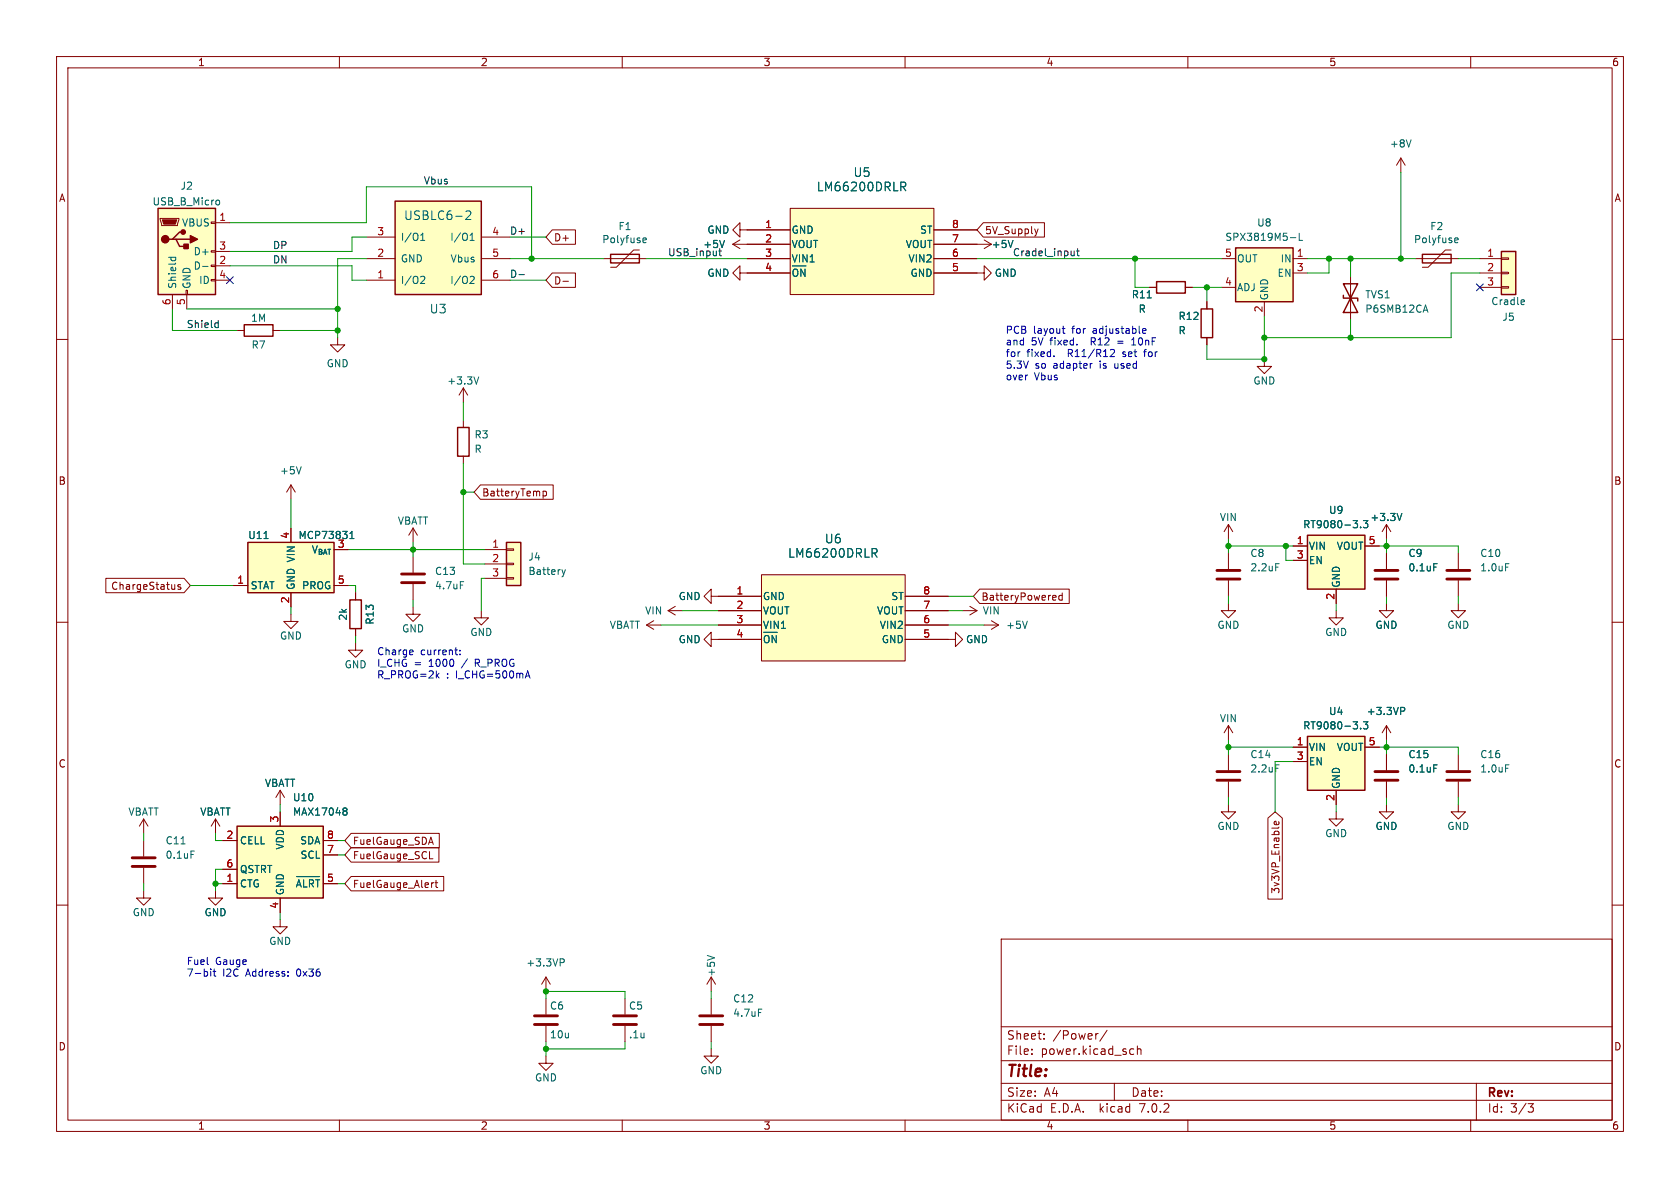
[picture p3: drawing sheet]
<svg xmlns="http://www.w3.org/2000/svg" width="297mm" height="210mm" viewBox="0 0 297 210" stroke-linecap="round" stroke-linejoin="round" font-family="sans-serif">
<g fill="none" stroke="#840000" stroke-width=".18">
<path d="M10 10h277v190h-277zM12 12h273v186h-273zM60 10v2M110 10v2M160 10v2M210 10v2M260 10v2M28.3 38.6h3.3v.3l-.2 1h-2.8zM37.3 39.2h.8v.3h-.8zM38.1 39.4h2.5M139.7 36.8h25.4v15.3h-25.4zM173.8 39.4h10.8v2.5h-10.8l-1.1-1.3z"/>
<path d="M247.6 27.9l-.7 1.3M247.6 27.9v2.6M247.6 27.9l.8 1.3M10 60h2M30.5 52.1v2.5M32.9 51.3h.2v.8h-.2zM33 52.1v2.5M37.3 49.4h.8v.3h-.8zM37.3 46.9h.8v.2h-.8zM37.3 44.3h.8v.3h-.8zM38.1 47h2.5M38.1 44.5h2.5"/>
<path d="M38.1 49.5h2.5M41.9 58.4h1.3M48.3 58.4h1.2M59.7 59.7v1.3h1.3l-1.3 1.2-1.3-1.2h1.3M64.8 45.7h5M64.8 49.5h5M64.8 41.9h5M85.1 45.7h5.1M85.1 49.5h5.1M85.1 41.9h5.1M97.6 40.6h4.1v2.6h-4.1l-1.1-1.3zM97.6 48.3h4.1v2.5h-4.1l-1.1-1.3z"/>
<path d="M99.5 49.7h1M106.7 45.7h7.6M113 44.2h-1l-3 3h-1.1M129.5 43.2h10.2M129.5 43.2l1.3 .7M130.8 40.6v-1.2l-1.3 1.2 1.3 1.3v-1.3h8.9M130.8 48.3v-1.3l-1.3 1.3 1.3 1.2v-1.2h8.9M130.8 42.4l-1.3 .8M132.1 45.7h7.6M165.1 48.3h8.9v-1.3l1.3 1.3-1.3 1.2v-1.2M165.1 45.7h7.6M165.1 40.6h7.6"/>
<path d="M165.1 43.2h10.2M174 42.4l1.3 .8M175.3 43.2l-1.3 .7M183.5 40.5l-.3 .8M203.2 50.8h1.3M209.5 50.8h1.3M213.4 53.3v1.3M213.4 59.7v1.3M215.9 45.7h2.5M215.9 50.8h2.5M223.5 53.3v2.6M228.6 45.7h2.5"/>
<path d="M228.6 48.3h2.5M238.8 48.9v7.6M250.2 45.7h7.6M256.5 44.2h-1l-3 3h-1M261.6 45.7h3.8M261.6 48.3h3.8M261.6 50.8h3.8M265.4 50.7h1.3v.2h-1.3zM265.4 48.1h1.3v.3h-1.3zM265.4 45.6h1.3v.2h-1.3zM285 60h2M81.9 68.6l-.7 1.3"/>
<path d="M81.9 68.6v2.5M81.9 74.3v1.3M81.9 68.6l.8 1.3M223.5 63.5v1.3h1.3l-1.3 1.2-1.3-1.2h1.3M51.4 85.7v2.6M51.4 93.3v2.6M51.4 85.7l-.7 1.3M51.4 85.7l.8 1.3M73 93.3l-.7 1.3M73 93.3v2.6M73 98.4v2.8M73 93.3l.8 1.3"/>
<path d="M81.9 80.6v1.3M84.9 85.7h12.9v2.6h-12.9l-1.1-1.3zM85.7 97.2h3.8M85.7 99.7h3.8M89.5 99.6h1.3v.2h-1.3zM89.5 97h1.3v.3h-1.3zM96 86.8v1.3M96 86.9l.4-.1 .2 .3-.1 .5h-.5M217.2 92.7v2.6M217.2 97.8v2.8M217.2 92.7l-.8 1.3M217.2 92.7l.7 1.3"/>
<path d="M228.6 96.5h2.5M228.6 99.1h2.5M241.3 96.5h2.5M245.1 92.7v2.6M245.1 97.8v2.8M245.1 92.7l-.8 1.3M245.1 92.7l.8 1.3M257.8 97.8v2.8M10 110h2M18.7 102.2h13.8l1.2 1.3-1.2 1.3h-13.8zM30.9 103.3v.9M30.9 104.1h-.1"/>
<path d="M31.9 103.4l-.3-.1-.2 .2 .1 .2 .4 .1v.3h-.5M41.3 103.5h2.5M51.4 108.6v1.3h1.3l-1.3 1.2-1.2-1.2h1.2M51.4 104.8v2.5M59.1 103.5h2.5M62.9 113.7v1.2h1.2l-1.2 1.3-1.3-1.3h1.3M62.9 104.8v1.2M62.9 111.1v1.3M73 107.3v1.3h1.3l-1.3 1.3-1.2-1.3h1.2M73 103.3v2.7M85.1 108v1.2h1.3l-1.3 1.3-1.3-1.3h1.3M85.7 102.2h3.8"/>
<path d="M89.5 102.1h1.3v.3h-1.3zM114.3 110.5h2.5M114.3 110.5l1.3 .8M115.6 109.7l-1.3 .8M118.1 108h2.5M118.1 108l1.3 .7M119.4 107.2l-1.3 .8M125.7 113v-1.2l-1.2 1.2 1.2 1.3v-1.3h8.9M125.7 105.4v-1.3l-1.2 1.3 1.2 1.3v-1.3h8.9M127 108h7.6M127 110.5h7.6M134.6 101.6h25.4v15.2h-25.4z"/>
<path d="M160 113h8.9v-1.2l1.3 1.2-1.3 1.3v-1.3M160 105.4h7.6M160 108h7.6M160 110.5h7.6M170.2 108h2.5M171.4 107.2l1.3 .8M172.7 108l-1.3 .7M173.2 104.1h15.8v2.6h-15.8l-1.1-1.3zM174 110.5h2.5M175.3 109.7l1.2 .8M176.5 110.5l-1.2 .8M186.5 105.2l.2 .3-.6 .2"/>
<path d="M186.6 106l-.1 .1M187.8 104.8v1.3M187.8 105.3l-.4-.1-.2 .3 .1 .5h.5M217.2 106.7v1.3h1.2l-1.2 1.2-1.3-1.2h1.3M217.2 102.6v2.8M236.2 108v1.2h1.3l-1.3 1.3-1.3-1.3h1.3M236.2 104.1v2.6M245.1 106.7v1.3h1.3l-1.3 1.2-1.3-1.2h1.3M245.1 102.6v2.8M257.8 106.7v1.3h1.3l-1.3 1.2-1.3-1.2h1.3M257.8 102.6v2.8M285 110h2"/>
<path d="M49.5 139.7l-.7 1.3M49.5 139.7v2.5M49.5 139.7l.8 1.3M217.2 128.3v2.5M217.2 133.4v2.7M217.2 138.2v2.8M217.2 128.3l-.8 1.2M217.2 128.3l.7 1.2M228.6 132.1h2.5M228.6 134.6h2.5M236.2 139.7v2.5M241.3 132.1h2.5"/>
<path d="M245.1 128.3v2.5M245.1 133.4v2.7M245.1 138.2v2.8M245.1 128.3l-.8 1.2M245.1 128.3l.8 1.2M257.8 133.4v2.7M257.8 138.2v2.8M10 160h2M25.4 157.5v1.3h1.3l-1.3 1.2-1.3-1.2h1.3M25.4 144.8v2.5M25.4 148.6v2.8M25.4 153.4v2.8"/>
<path d="M25.4 144.8l-.8 1.3M25.4 144.8l.8 1.3M38.1 157.5v1.3h1.3l-1.3 1.2-1.3-1.2h1.3M38.1 144.8l-.8 1.3M38.1 144.8v2.5M38.1 144.8l.8 1.3M39.4 156.2h2.5M39.4 148.6h2.5M39.4 153.7h2.5M49.5 143.5v2.6M49.5 158.8v2.5M57.1 156.2h2.6"/>
<path d="M57.1 148.6h2.6M57.1 151.1h2.6M62.1 149.9h15.5v2.5h-15.5l-1.1-1.3zM62.1 154.9h16.3v2.6h-16.3l-1.1-1.3zM62.1 147.3h15.6v2.6h-15.6l-1.1-1.3zM75.9 148.9h.6M75.9 151.8h.6M76.2 148l.4 1.3M76.7 156l-.4 .3M76.9 156h.5M77.1 155.6v1.1l.3 .2M217.2 142.2v1.3h1.2l-1.2 1.3-1.3-1.3h1.3"/>
<path d="M224.2 144.6l1.2-1.1 1.3 1.1v14.3h-2.5zM226 145.2l.1 .4-.2 .2-.6-.1v-.5h.3l.1 .6M236.2 143.5v1.3h1.3l-1.3 1.3-1.3-1.3h1.3M245.1 142.2v1.3h1.3l-1.3 1.3-1.3-1.3h1.3M257.8 142.2v1.3h1.3l-1.3 1.3-1.3-1.3h1.3M285 160h2M49.5 162.6v1.2h1.3l-1.3 1.3-1.2-1.3h1.2M96.5 172.7v2.6M96.5 176.5v2.8M96.5 172.7l-.7 1.3M96.5 172.7l.8 1.3M110.5 176.5v2.8"/>
<path d="M125.7 172.7v2.6M125.7 176.5v2.8M125.7 172.7l-.7 1.3M125.7 172.7l.8 1.3M177 166h108v32h-108zM60 198v2M96.5 186.7v1.3h1.3l-1.3 1.2-1.3-1.2h1.3M96.5 181.4v2.8M110 198v2M110.5 181.4v2.8M125.7 185.4v1.3h1.3l-1.3 1.3-1.2-1.3h1.2M125.7 181.4v2.8"/>
<path d="M160 198v2M177 194.5h108M177 191.5h108M177 187.5h108M177 181.5h108M182.4 186.3v.1M182.4 185.5v.1M184.6 183.6v.1M184.6 182.8v.1M194 182.7h.1M195.7 182.1l-1.3 2M197 191.5v3"/>
<path d="M200 185.4l.4 .1M200.4 186.3l-.4 .1M201.1 185.5l.2-.1 .3 .1 .1 .9M201.1 184.9v1.5M210 198v2M260 198v2M261 191.5v6.5M270.1 195.1h1l-.5 .6 .4 .1 .1 .5-.3 .3h-.4"/>
</g>
<g fill="none" stroke="#840000" stroke-width=".51">
<path d="M71 103h4.1M71 101.5h4.1M215.1 102.4h4.1M215.1 100.8h4.1M243.1 102.4h4M243.1 100.8h4M255.8 102.4h4M255.8 100.8h4M215.1 137.9h4.1M215.1 136.4h4.1M243.1 137.9h4M243.1 136.4h4"/>
<path d="M255.8 137.9h4M255.8 136.4h4M23.4 153.2h4M23.4 151.6h4M94.5 179.6h4.1M108.5 179.6h4M123.7 179.6h4.1M94.5 181.1h4.1M108.5 181.1h4M123.7 181.1h4.1"/>
</g>
<g fill="none" stroke="#006464" stroke-width=".18">
<path d="M38.4 35.4h.3l.1 .2v.5l-.4 .1M82.4 37.4l.5-.1 .3 .1v.3l-.9 1.1h.9M159.3 32.2h.5l.3 .3-.1 .4-.7 .1M159.6 33l.5 .7M249.5 24.7l-.5 1.3M29.8 45.5h1.3M30.3 45.5l-.1 .4M31 45.5l.1 .4M35.8 47.1h1M74.4 42.5h.7M74.4 41.6l.3-.4v1.3M74.6 48.8l.4 .1 .1 .3-.8 .9h.8"/>
<path d="M83.1 42.5h.7M83.1 41.6l.4-.4v1.3M83.3 48.8l.4 .1 .1 .3-.8 .9h.8M113.7 42.8h.5M113.7 42.1h.4l.2 .3-.6 .1M128.1 42.5l-.4 1.3M140.2 48a.42 .42 0 0 1 .4-.4 .42 .42 0 0 1 .4 .4M142.3 47.6v1.2l-.7-1.2v1.2M179.1 42.5l-.4 1.3M228.1 42h1M229.7 41.2v1.3h.6M252 53.9l.4 1.3"/>
<path d="M257.2 42.8h.5M257.2 42.1h.4l.2 .3-.6 .1M269.3 53l.2 .3-.6 .1M269.5 53.8h-.2M84.6 66.6l-.4 1.3M46.7 95.2h.7M53.2 82.5l-.4 1.3M61.8 95.2h.8M61.8 94.3l.4-.4v1.3M154.2 97h.6l.2 .3-.1 .4-.7 .1M154.5 97.8l.5 .7M225.5 99.6h.6"/>
<path d="M240.5 93.2v.1M241 92h.8l-.4 .5 .3 .1M241.8 92.8l-.1 .4-.5 .1-.2-.1M247.8 90.8l-.4 1.2M253.5 99.6h.6M266.2 99.6h.6M81.4 102.8h.6M99.3 100.7l.3 .9M99.6 101.6l-.1 .3M99.9 100.7l-.3 .9M135.1 112.8a.42 .42 0 0 1 .4-.5 .42 .42 0 0 1 .5 .5M137.2 112.3v1.3l-.7-1.3v1.3"/>
<path d="M181.6 109.8l-.4 1.3M225.5 135.2h.6M240.5 128.7v.2M241 127.6h.8l-.4 .5 .4 .1v.5l-.2 .2-.6-.2M247.6 125h.5l.2 .3-.1 .4h-.6M253.5 135.2h.6M266.2 135.2h.6M33.8 150.4h.6M52.4 156.8l.4-1.3 .5 1.3M52.4 155h4.1M53.7 155.5v1.3M55.4 155.8l-.2-.3h-.5v1.3"/>
<path d="M55.8 155.5h.7M56.2 155.5v1.3M60.9 142.8h.2l.3 .3-.3 .3M60.9 143.4h.2M61.1 143.4l.3 .2v.3l-.3 .2h-.2M99 169.5h.5l.3 .2-.2 .4-.6 .1M125 168.9l1.3 .4M134.1 178.4h.6"/>
</g>
<g fill="#ffffc2" stroke="#ffffc2" stroke-width=".18">
<path d="M218.4 43.8h10.2v9.5h-10.2z"/>
<path d="M43.8 95.9h15.3v8.9h-15.3z"/>
<path d="M139.7 36.8h25.4v15.3h-25.4z"/>
<path d="M41.9 146.1h15.2v12.7h-15.2z"/>
<path d="M134.6 101.6h25.4v15.2h-25.4z"/>
<path d="M231.1 94.6h10.2v9.5h-10.2z"/>
<path d="M27.9 36.8h10.2v15.3h-10.2z"/>
<path d="M231.1 130.2h10.2v9.5h-10.2z"/>
<path d="M89.5 95.9h2.6v7.6h-2.6z"/>
<path d="M69.8 35.6h15.3v16.5h-15.3z"/>
<path d="M265.4 44.5h2.6v7.6h-2.6z"/>
</g>
<g fill="none" stroke="#840000" stroke-width=".25">
<path d="M27.9 36.8h10.2v15.3h-10.2zM69.8 35.6h15.3v16.5h-15.3zM30.5 42.3h.6l.6 1.3h1.3M31.1 42.3h2.6M32.4 41h-.7l-1.2 1.3h-.7M43.2 57.4h5.1v2h-5.1zM107.9 45h5.1v1.5h-5.1zM204.5 49.8h5v2h-5zM212.3 54.6h2.1v5.1h-2.1zM218.4 43.8h10.2v9.5h-10.2zM237.5 52.2v.5h2.5v.5M237.5 50.2h2.5l-2.5 5h2.5z"/>
<path d="M251.5 45h5v1.5h-5zM265.4 44.5h2.6v7.6h-2.6zM80.9 75.6h2v5h-2zM43.8 95.9h15.3v8.9h-15.3zM89.5 95.9h2.6v7.6h-2.6zM231.1 94.6h10.2v9.5h-10.2zM61.8 106h2.1v5.1h-2.1zM231.1 130.2h10.2v9.5h-10.2zM41.9 146.1h15.2v12.7h-15.2z"/>
</g>
<g fill="#840000" stroke="#840000" stroke-width=".25">
<path d="M33.7 41.7l1.2 .6-1.2 .6z"/>
<path d="M32.5 43.2h.8v.7h-.8z"/>
<circle cx="29.2" cy="42.3" r=".63"/>
<circle cx="32.4" cy="41" r=".38"/>
</g>
<path d="M28.7 38.9h2.5l-.2 .7h-2z" fill="#840000" stroke="#840000" stroke-width=".18"/>
<path d="M38.2 57.1h.4M38.6 56.6v1.3M38.6 57.9h-.4M91.7 48.5h1M127.2 43.9v1.1l.3 .2M189.9 45.1l-.4 .1M189.9 44.4v.8M190.3 44.4h.5M190.5 43.9v1.1l.3 .2" fill="none" stroke="#0f0f0f" stroke-width=".18"/>
<g fill="none" stroke="#0000c2" stroke-width=".18">
<path d="M187.8 58.1h.5M188 58.7l.3 .2M202 58.5l.6-.1-.1-.3h-.3l-.2 .2 .1 .6h.4M186.3 62.9v.1M190.4 60.9v.1M193.1 64.3h-.2M196.4 61.8h.4l.2 .3-.8 .9h.8M200.1 61h.7M200.2 60l-.1 .1M73 115v.2l-.6 .1M80.4 114.9h.5M80.8 115.7h.1"/>
<path d="M81.3 115.6v.1M81.3 115v.1M93 119.5h.6M93.3 118.6l.4 1.3M37.3 171.3v.1M37.3 171.7v.9M37.7 171.7h.5M37.9 171.3v1.1l.3 .2"/>
</g>
<g fill="none" stroke="#009600" stroke-width=".18">
<path d="M40.6 39.4h24.2v-6.4h29.2v12.7M247.6 30.5v15.2M30.5 54.6v3.8h11.4M33 54.6h26.7M40.6 47h21.6v2.5h2.6M49.5 58.4h10.2M64.8 45.7h-5.1v14M64.8 41.9h-2.6v2.6h-21.6M90.2 45.7h16.5M90.2 49.5h6.3M90.2 41.9h6.3M114.3 45.7h17.8"/>
<path d="M172.7 45.7h43.2M200.7 45.7v5.1h2.5M210.8 50.8h5.1M213.4 50.8v2.5M223.5 55.9v7.6h-10.1v-2.5M231.1 45.7h19.1M234.9 45.7v2.6h-3.8M238.8 45.7v3.2M238.8 56.5v3.2M257.8 45.7h3.8M261.6 48.3h-5.1v11.4h-33M81.9 71.1v3.2"/>
<path d="M51.4 88.3v5M61.6 97.2h24.1M73 95.9v2.5M81.9 81.9v17.8h3.8M81.9 87h1.9M217.2 95.3v2.5M217.2 96.5h11.4M227.3 96.5v2.6h1.3M243.8 96.5h14v1.3M245.1 95.3v2.5M33.7 103.5h7.6M51.4 107.3v1.3"/>
<path d="M61.6 103.5h1.3v1.3M62.9 112.4v1.3M73 106v1.3M85.7 102.2h-.6v5.8M116.8 110.5h10.2M120.6 108h6.4M167.6 110.5h6.4M167.6 108h2.6M167.6 105.4h4.5M217.2 105.4v1.3M236.2 106.7v1.3M245.1 105.4v1.3"/>
<path d="M257.8 105.4v1.3M217.2 130.8v2.6M217.2 132.1h11.4M228.6 134.6h-3.2v8.9M243.8 132.1h14v1.3M245.1 130.8v2.6M25.4 147.3v1.3M25.4 156.2v1.3M38.1 147.3v1.3h1.3M38.1 156.2h1.3M39.4 153.7h-1.3v3.8M49.5 142.2v1.3"/>
<path d="M59.7 156.2h1.3M59.7 148.6h1.3M59.7 151.1h1.3M217.2 141v1.2M236.2 142.2v1.3M245.1 141v1.2M257.8 141v1.2M49.5 161.3v1.3M96.5 176.5v-1.2h14v1.2M125.7 175.3v1.2M96.5 184.2v2.5M110.5 184.2v1.2h-14"/>
<path d="M125.7 184.2v1.2"/>
</g>
<path d="M40 48.9l1.2 1.2M41.2 48.9l-1.2 1.2M261 50.2l1.2 1.2M262.2 50.2l-1.2 1.2" fill="none" stroke="#000084" stroke-width=".18"/>
<g fill="#009600" stroke="#009600" stroke-width=".18">
<circle cx="73" cy="97.2" r=".46"/>
<circle cx="38.1" cy="156.2" r=".46"/>
<circle cx="217.2" cy="132.1" r=".46"/>
<circle cx="245.1" cy="132.1" r=".46"/>
<circle cx="245.1" cy="96.5" r=".46"/>
<circle cx="59.7" cy="54.6" r=".46"/>
<circle cx="223.5" cy="63.5" r=".46"/>
<circle cx="223.5" cy="59.7" r=".46"/>
<circle cx="217.2" cy="96.5" r=".46"/>
<circle cx="213.4" cy="50.8" r=".46"/>
<circle cx="227.3" cy="96.5" r=".46"/>
<circle cx="59.7" cy="58.4" r=".46"/>
<circle cx="81.9" cy="87" r=".46"/>
<circle cx="247.6" cy="45.7" r=".46"/>
<circle cx="238.8" cy="59.7" r=".46"/>
<circle cx="238.8" cy="45.7" r=".46"/>
<circle cx="234.9" cy="45.7" r=".46"/>
<circle cx="96.5" cy="185.4" r=".46"/>
<circle cx="96.5" cy="175.3" r=".46"/>
<circle cx="94" cy="45.7" r=".46"/>
<circle cx="200.7" cy="45.7" r=".46"/>
</g>
<text font-size="2.8" fill="#840000" x="178" y="190.8">Title:</text>
<g font-size="2.1" fill="#006464">
<text x="144.3" y="34">LM66200DRLR</text>
<text x="150.8" y="31.4">U5</text>
<text x="71.4" y="39.1">USBLC6-2</text>
<text x="75.9" y="55.6">U3</text>
<text x="139.3" y="98.7">LM66200DRLR</text>
<text x="145.8" y="96.2">U6</text>
</g>
<g font-size="2.1" fill="#840000">
<text x="178" y="183.9">Sheet:</text>
<text x="186.2" y="183.9">/Power/</text>
<text x="178" y="186.6">File:</text>
<text x="184" y="186.6">power.kicad_sch</text>
<text x="178" y="196.8">KiCad</text>
<text x="178" y="194">Size:</text>
<text x="184.6" y="194">A4</text>
<text x="185.7" y="196.8">E.D.A.</text>
<text x="194.4" y="196.8">kicad</text>
<text x="200" y="194">Date:</text>
<text x="201.5" y="196.8">7.0.2</text>
<text x="263" y="194.2">Rev:</text>
<text x="263" y="196.8">Id:</text>
<text x="267" y="196.8">3/3</text>
</g>
<g font-size="1.8" fill="#840000">
<text x="35" y="11.8">1</text>
<text x="85" y="11.8">2</text>
<text x="135" y="11.8">3</text>
<text x="185" y="11.8">4</text>
<text x="235" y="11.8">5</text>
<text x="285" y="11.8">6</text>
<text x="10.4" y="35.8">A</text>
<text x="285.4" y="35.8">A</text>
<text x="174.1" y="41.6">5V_Supply</text>
<text x="97.9" y="42.8">D+</text>
<text x="97.9" y="50.4">D-</text>
<text x="10.3" y="85.8">B</text>
<text x="85.2" y="87.9">BatteryTemp</text>
<text x="285.3" y="85.8">B</text>
<text x="19.5" y="104.4">ChargeStatus</text>
<text x="173.5" y="106.3">BatteryPowered</text>
<text x="10.3" y="135.8">C</text>
<text x="285.3" y="135.8">C</text>
<text x="62.4" y="149.5">FuelGauge_SDA</text>
<text x="62.4" y="152">FuelGauge_SCL</text>
<text x="62.4" y="157.1">FuelGauge_Alert</text>
<text x="226.3" y="158.1" transform="rotate(-90 226.3 158.1)">3v3VP_Enable</text>
<text x="10.3" y="185.8">D</text>
<text x="285.3" y="185.8">D</text>
<text x="35" y="199.8">1</text>
<text x="85" y="199.8">2</text>
<text x="135" y="199.8">3</text>
<text x="185" y="199.8">4</text>
<text x="235" y="199.8">5</text>
<text x="285" y="199.8">6</text>
</g>
<g font-size="1.8" fill="#006464">
<text x="245.7" y="26.2">+8V</text>
<text x="31.9" y="33.7">J2</text>
<text x="26.9" y="36.5">USB_B_Micro</text>
<text x="32.1" y="40.2">VBUS</text>
<text x="109.3" y="40.8">F1</text>
<text x="125" y="41.5">GND</text>
<text x="140" y="41.5">GND</text>
<text x="162.5" y="41.5">ST</text>
<text x="222.2" y="40.2">U8</text>
<text x="252.8" y="40.8">F2</text>
<text x="34.1" y="47.8">D-</text>
<text x="34.1" y="45.3">D+</text>
<text x="70.9" y="46.5">GND</text>
<text x="70.9" y="42.7">I/O1</text>
<text x="79.5" y="42.7">I/O1</text>
<text x="79.5" y="46.5">Vbus</text>
<text x="106.4" y="43.1">Polyfuse</text>
<text x="124.3" y="44">+5V</text>
<text x="140" y="44">VOUT</text>
<text x="140" y="46.5">VIN1</text>
<text x="160" y="44">VOUT</text>
<text x="160.5" y="46.5">VIN2</text>
<text x="175.3" y="44">+5V</text>
<text x="216.6" y="42.7">SPX3819M5-L</text>
<text x="218.7" y="46.5">OUT</text>
<text x="226.3" y="46.5">IN</text>
<text x="249.9" y="43.1">Polyfuse</text>
<text x="31.3" y="51.1" transform="rotate(-90 31.3 51.1)">Shield</text>
<text x="33.8" y="51.1" transform="rotate(-90 33.8 51.1)">GND</text>
<text x="35.1" y="50.4">ID</text>
<text x="70.9" y="50.4">I/O2</text>
<text x="79.5" y="50.4">I/O2</text>
<text x="125" y="49.1">GND</text>
<text x="140" y="49.7">~{ON}</text>
<text x="160.8" y="49.1">GND</text>
<text x="175.8" y="49.1">GND</text>
<text x="200" y="52.9">R11</text>
<text x="218.7" y="51.6">ADJ</text>
<text x="224.3" y="53.1" transform="rotate(-90 224.3 53.1)">GND</text>
<text x="225.7" y="49.1">EN</text>
<text x="241.3" y="52.9">TVS1</text>
<text x="44.3" y="57">1M</text>
<text x="201.2" y="55.4">R</text>
<text x="208.3" y="56.7">R12</text>
<text x="208.3" y="59.2">R</text>
<text x="241.3" y="55.4">P6SMB12CA</text>
<text x="263.6" y="54.1">Cradle</text>
<text x="265.5" y="56.9">J5</text>
<text x="44.4" y="61.8">R7</text>
<text x="57.7" y="65.1">GND</text>
<text x="79" y="68.1">+3.3V</text>
<text x="221.5" y="68.1">GND</text>
<text x="83.8" y="77.7">R3</text>
<text x="83.8" y="80.2">R</text>
<text x="49.4" y="84">+5V</text>
<text x="43.8" y="95.4">U11</text>
<text x="52.7" y="95.4">MCP73831</text>
<text x="70.3" y="92.9">VBATT</text>
<text x="215.6" y="92.3">VIN</text>
<text x="230.3" y="93.5">RT9080-3.3</text>
<text x="234.9" y="91">U9</text>
<text x="242.2" y="92.3">+3.3V</text>
<text x="54.9" y="98">V_{BAT}</text>
<text x="76.8" y="101.8">C13</text>
<text x="93.4" y="99.3">J4</text>
<text x="93.4" y="101.8">Battery</text>
<text x="221" y="98.6">C8</text>
<text x="221" y="101.2">2.2uF</text>
<text x="231.4" y="97.3">VIN</text>
<text x="231.4" y="99.9">EN</text>
<text x="236.2" y="97.3">VOUT</text>
<text x="248.9" y="98.6">C9</text>
<text x="248.9" y="101.2">0.1uF</text>
<text x="261.6" y="98.6">C10</text>
<text x="261.6" y="101.2">1.0uF</text>
<text x="44.3" y="104.3">STAT</text>
<text x="52.3" y="104.3" transform="rotate(-90 52.3 104.3)">GND VIN</text>
<text x="53.3" y="104.3">PROG</text>
<text x="76.8" y="104.3">4.7uF</text>
<text x="119.9" y="106.2">GND</text>
<text x="134.9" y="106.2">GND</text>
<text x="157.5" y="106.2">ST</text>
<text x="237" y="103.9" transform="rotate(-90 237 103.9)">GND</text>
<text x="49.4" y="113.2">GND</text>
<text x="61.5" y="109.8" transform="rotate(-90 61.5 109.8)">2k</text>
<text x="66.2" y="110.5" transform="rotate(-90 66.2 110.5)">R13</text>
<text x="71" y="112">GND</text>
<text x="83.1" y="112.6">GND</text>
<text x="107.7" y="111.3">VBATT</text>
<text x="114" y="108.8">VIN</text>
<text x="119.9" y="113.9">GND</text>
<text x="134.9" y="108.8">VOUT</text>
<text x="134.9" y="111.3">VIN1</text>
<text x="154.9" y="108.8">VOUT</text>
<text x="155.4" y="111.3">VIN2</text>
<text x="155.8" y="113.9">GND</text>
<text x="170.7" y="113.9">GND</text>
<text x="173.7" y="108.8">VIN</text>
<text x="177.8" y="111.3">+5V</text>
<text x="215.2" y="111.3">GND</text>
<text x="234.2" y="112.6">GND</text>
<text x="243.1" y="111.3">GND</text>
<text x="255.8" y="111.3">GND</text>
<text x="60.9" y="118.3">GND</text>
<text x="134.9" y="114.5">~{ON}</text>
<text x="215.6" y="127.8">VIN</text>
<text x="230.3" y="129.1">RT9080-3.3</text>
<text x="234.9" y="126.6">U4</text>
<text x="241.6" y="126.6">+3.3VP</text>
<text x="221" y="134.2">C14</text>
<text x="221" y="136.7">2.2uF</text>
<text x="231.4" y="132.9">VIN</text>
<text x="231.4" y="135.4">EN</text>
<text x="236.2" y="132.9">VOUT</text>
<text x="248.9" y="134.2">C15</text>
<text x="248.9" y="136.7">0.1uF</text>
<text x="261.6" y="134.2">C16</text>
<text x="261.6" y="136.7">1.0uF</text>
<text x="46.8" y="139.3">VBATT</text>
<text x="51.7" y="141.8">U10</text>
<text x="237" y="139.4" transform="rotate(-90 237 139.4)">GND</text>
<text x="22.6" y="144.3">VBATT</text>
<text x="29.2" y="149.4">C11</text>
<text x="35.3" y="144.3">VBATT</text>
<text x="42.4" y="149.4">CELL</text>
<text x="51.7" y="144.3">MAX17048</text>
<text x="52.9" y="149.4">SDA</text>
<text x="215.2" y="146.9">GND</text>
<text x="234.2" y="148.1">GND</text>
<text x="243.1" y="146.9">GND</text>
<text x="255.8" y="146.9">GND</text>
<text x="29.2" y="152">0.1uF</text>
<text x="42.4" y="154.5">QSTRT</text>
<text x="50.4" y="150.3" transform="rotate(-90 50.4 150.3)">VDD</text>
<text x="53" y="152">SCL</text>
<text x="42.4" y="157">CTG</text>
<text x="50.4" y="158.2" transform="rotate(-90 50.4 158.2)">GND</text>
<text x="52.2" y="157.6">~{ALRT}</text>
<text x="23.4" y="162.1">GND</text>
<text x="36.1" y="162.1">GND</text>
<text x="47.5" y="167.2">GND</text>
<text x="93" y="171">+3.3VP</text>
<text x="126.6" y="172.7" transform="rotate(-90 126.6 172.7)">+5V</text>
<text x="97.2" y="178.6">C6</text>
<text x="111.1" y="178.6">C5</text>
<text x="129.5" y="177.4">C12</text>
<text x="129.5" y="179.9">4.7uF</text>
<text x="97.2" y="183.7">10u</text>
<text x="111.1" y="183.7">.1u</text>
<text x="94.5" y="191.3">GND</text>
<text x="123.7" y="190.1">GND</text>
</g>
<g font-size="1.8" fill="#0f0f0f">
<text x="74.9" y="32.7">Vbus</text>
<text x="90.2" y="41.6">D+</text>
<text x="48.3" y="44.1">DP</text>
<text x="48.3" y="46.6">DN</text>
<text x="118.1" y="45.4">USB_input</text>
<text x="179.1" y="45.4">Cradel_input</text>
<text x="90.2" y="49.2">D-</text>
<text x="33" y="58.1">Shield</text>
</g>
<g font-size="1.8" fill="#a90000">
<text x="38.7" y="39.1">1</text>
<text x="66.6" y="41.7">3</text>
<text x="87" y="41.7">4</text>
<text x="135.2" y="40.4">1</text>
<text x="168.2" y="40.4">8</text>
<text x="38.7" y="46.7">2</text>
<text x="38.7" y="44.2">3</text>
<text x="66.6" y="45.5">2</text>
<text x="87" y="45.5">5</text>
<text x="135.2" y="42.9">2</text>
<text x="135.2" y="45.5">3</text>
<text x="168.2" y="45.5">6</text>
<text x="168.2" y="42.9">7</text>
<text x="216.5" y="45.5">5</text>
<text x="229.2" y="45.5">1</text>
<text x="262.9" y="45.5">1</text>
<text x="38.7" y="49.3">4</text>
<text x="66.6" y="49.3">1</text>
<text x="87" y="49.3">6</text>
<text x="135.2" y="48">4</text>
<text x="168.2" y="48">5</text>
<text x="216.5" y="50.5">4</text>
<text x="229.2" y="48">3</text>
<text x="262.9" y="48">2</text>
<text x="262.9" y="50.5">3</text>
<text x="30.2" y="54" transform="rotate(-90 30.2 54)">6</text>
<text x="32.8" y="54" transform="rotate(-90 32.8 54)">5</text>
<text x="223.3" y="55.3" transform="rotate(-90 223.3 55.3)">2</text>
<text x="51.2" y="95.3" transform="rotate(-90 51.2 95.3)">4</text>
<text x="59.7" y="96.9">3</text>
<text x="87" y="96.9">1</text>
<text x="87" y="99.4">2</text>
<text x="87" y="102">3</text>
<text x="229.2" y="96.3">1</text>
<text x="229.2" y="98.8">3</text>
<text x="241.9" y="96.3">5</text>
<text x="41.9" y="103.3">1</text>
<text x="51.2" y="106.7" transform="rotate(-90 51.2 106.7)">2</text>
<text x="59.7" y="103.3">5</text>
<text x="130.1" y="105.2">1</text>
<text x="130.1" y="107.7">2</text>
<text x="163.2" y="107.7">7</text>
<text x="163.2" y="105.2">8</text>
<text x="236" y="106.1" transform="rotate(-90 236 106.1)">2</text>
<text x="130.1" y="110.2">3</text>
<text x="130.1" y="112.8">4</text>
<text x="163.2" y="112.8">5</text>
<text x="163.2" y="110.2">6</text>
<text x="229.2" y="131.8">1</text>
<text x="241.9" y="131.8">5</text>
<text x="229.2" y="134.4">3</text>
<text x="236" y="141.6" transform="rotate(-90 236 141.6)">2</text>
<text x="40" y="148.3">2</text>
<text x="49.3" y="145.4" transform="rotate(-90 49.3 145.4)">3</text>
<text x="57.8" y="148.3">8</text>
<text x="40" y="156">1</text>
<text x="40" y="153.4">6</text>
<text x="57.8" y="156">5</text>
<text x="57.8" y="150.9">7</text>
<text x="49.3" y="160.7" transform="rotate(-90 49.3 160.7)">4</text>
</g>
<g font-size="1.8" fill="#0000c2">
<text x="177.8" y="59.1">PCB</text>
<text x="182.7" y="59.1">layout</text>
<text x="189.6" y="59.1">for</text>
<text x="193.4" y="59.1">adjustable</text>
<text x="177.8" y="61.1">and</text>
<text x="177.8" y="63.2">for</text>
<text x="177.8" y="65.3">5.3V</text>
<text x="181.6" y="63.2">fixed.</text>
<text x="182.3" y="61.1">5V fixed.</text>
<text x="183" y="65.3">so</text>
<text x="186.3" y="65.3">adapter</text>
<text x="188.9" y="63.2">R11/R12</text>
<text x="193.1" y="61.1">R12</text>
<text x="194.6" y="65.3">is</text>
<text x="197.3" y="65.3">used</text>
<text x="197.9" y="61.1">=</text>
<text x="198.7" y="63.2">set</text>
<text x="200.6" y="61.1">10nF</text>
<text x="202.7" y="63.2">for</text>
<text x="177.8" y="67.3">over</text>
<text x="182.9" y="67.3">Vbus</text>
<text x="66.7" y="115.9">Charge</text>
<text x="66.7" y="118">I_CHG =</text>
<text x="74.4" y="115.9">current:</text>
<text x="75.9" y="118">1000</text>
<text x="81.8" y="118">/</text>
<text x="84.2" y="118">R_PROG</text>
<text x="66.7" y="120">R_PROG=2k</text>
<text x="79" y="120">: I_CHG=500mA</text>
<text x="33" y="170.7">Fuel</text>
<text x="33" y="172.7">7-bit</text>
<text x="38.1" y="170.7">Gauge</text>
<text x="39.4" y="172.7">I2C</text>
<text x="43.6" y="172.7">Address:</text>
<text x="52.6" y="172.7">0x36</text>
</g>
</svg>
